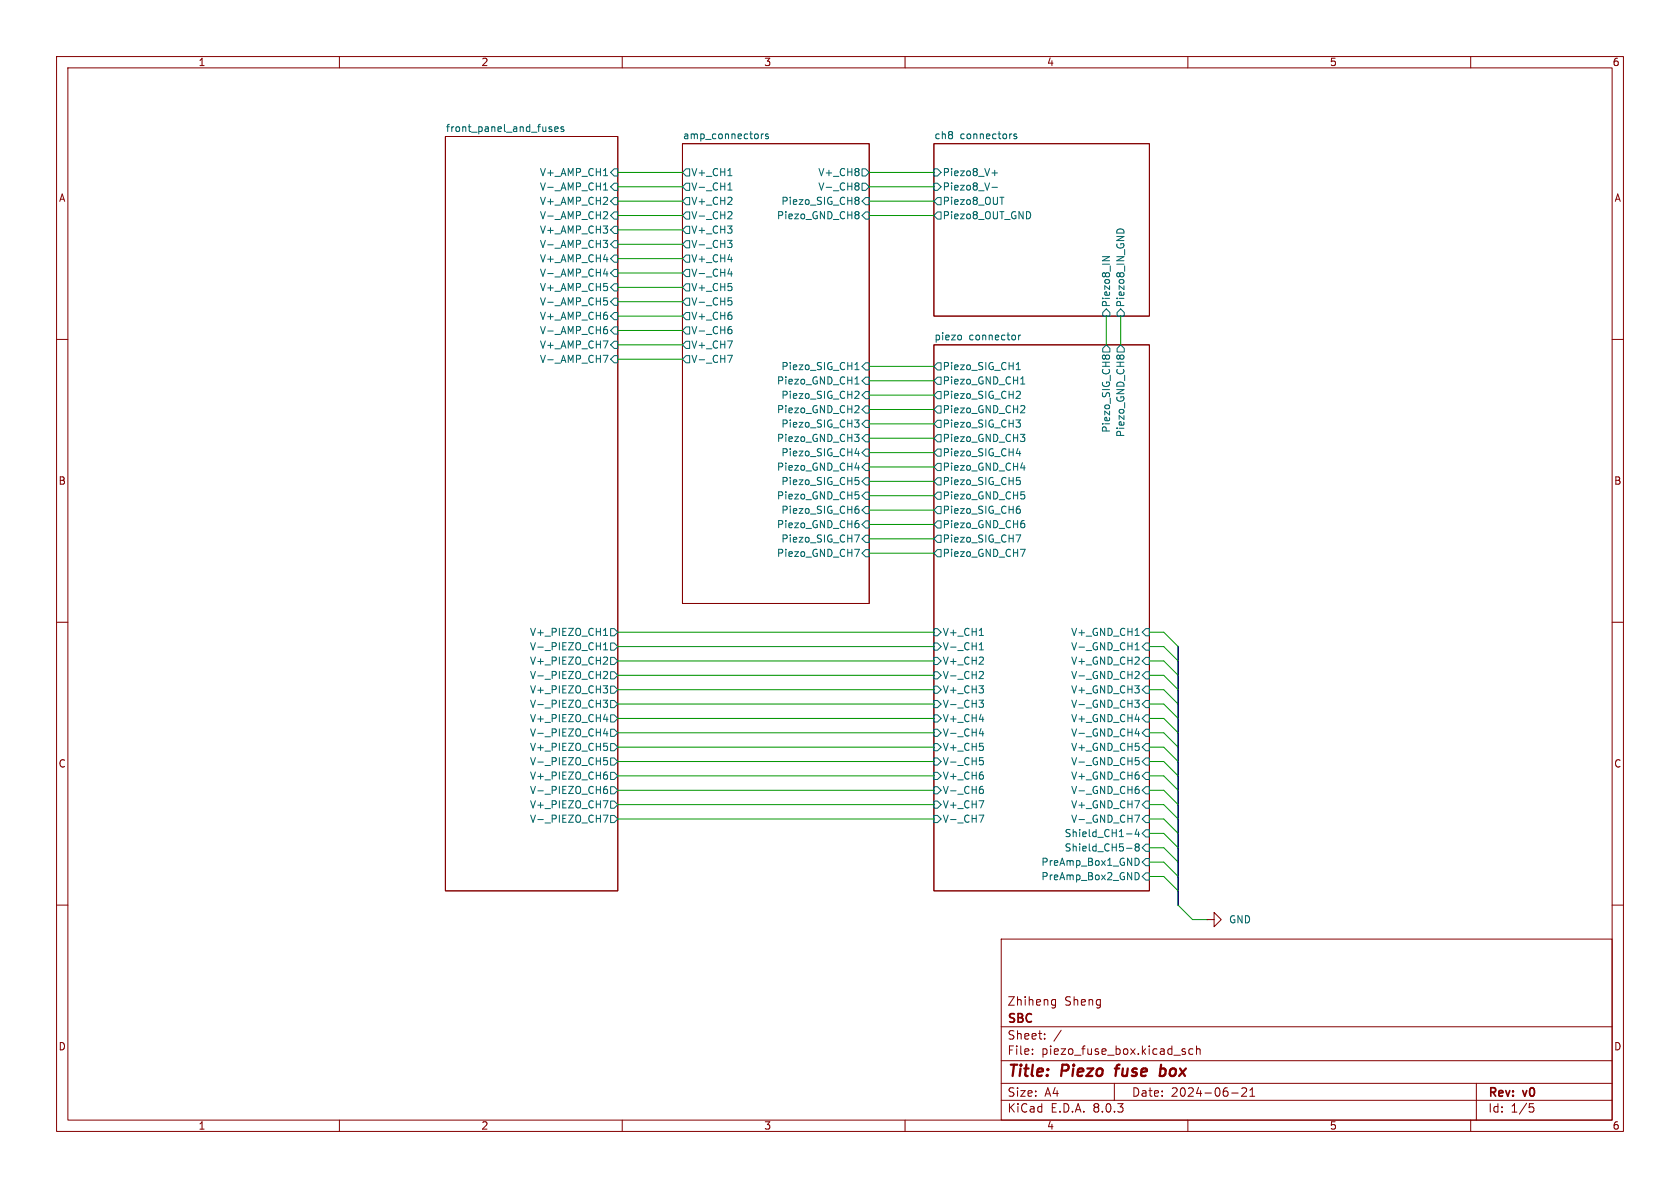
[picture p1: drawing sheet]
<svg xmlns="http://www.w3.org/2000/svg" width="297mm" height="210mm" viewBox="0 0 297 210" stroke-linecap="round" stroke-linejoin="round" font-family="sans-serif">
<g fill="none" stroke="#840000" stroke-width=".18">
<path d="M10 10h277v190h-277zM12 12h273v186h-273zM60 10v2M110 10v2M160 10v2M210 10v2M260 10v2M78.7 24.1h30.5v133.4h-30.5zM120.6 25.4h33.1v81.3h-33.1zM165.1 25.4h38.1v30.5h-38.1zM10 60h2M285 60h2"/>
<path d="M165.1 61h38.1v96.5h-38.1zM10 110h2M285 110h2M10 160h2M285 160h2M177 166h108v32h-108zM186 177.6h.6M186 176.8h.6M186.6 176.7v1.2l-.1 .2-.4 .1M213.4 162.6h1.2v-1.3l1.3 1.3-1.3 1.2v-1.2M213.4 162.6h.1M60 198v2"/>
<path d="M110 198v2M160 198v2M177 194.5h108M177 191.5h108M177 187.5h108M177 181.5h108M182.5 186.3v.1M182.5 185.5v.1M184.7 183.6v.1M184.7 182.8v.1M187.6 182.1l-1.3 2M197 191.5v3"/>
<path d="M209.2 185.9l.3 .1 .1 .2-.2 .2h-.3M209.2 185.4l.3 .1M210 198v2M210.9 185.5l-.4-.1-.3 .3v.4l.1 .2h.6M211.5 185.5l.2-.1 .4 .1 .1 .9M211.5 184.9v1.5M217.7 193.2h1.2M219.5 192.4l.6-.1 .2 .1 .1 .3-.9 1.1h.9M221 193.8h.8M221 192.7l.4-.4v1.5M260 198v2M261 191.5v6.5"/>
<path d="M270.4 195.1h.7M270.5 195.7h.4l.3 .3-.2 .5-.5 .1"/>
</g>
<path d="M197.1 188.9h.7M197.4 188.5l-.2 1.7M205.2 189l.2-.1 .5 .1M205.3 188.2l-.3 2M205.9 190a.66 .66 0 0 1-.9 .1" fill="none" stroke="#840000" stroke-width=".4"/>
<g fill="none" stroke="#006464" stroke-width=".18">
<path d="M97.2 22.8l.3 .1 .1 .2-.2 .2h-.2M97.2 22.4l.3 .1M98.1 22.8l.6-.1-.1-.2-.3-.1-.2 .2v.6h.5M99.6 22.5l-.3-.1-.1 .2v.2l.4 .1v.3h-.4M106.7 32.7l.4-.4v1.3M106.7 33.6h.7M106.7 31.1h.7M106.9 37.4l.4 .1 .1 .3-.8 .9h.8M107.9 35.6l.7-.7h.6v1.3h-.6zM107.9 30.5l.7-.7h.6v1.3h-.6zM108.6 37.5h.6v1.2h-.6l-.7-.6zM108.6 32.4h.6v1.3h-.6l-.7-.7z"/>
<path d="M120.6 33l.7-.6h.6v1.3h-.6zM120.6 38.1l.7-.6h.6v1.2h-.6zM121.3 29.8h.6v1.3h-.6l-.7-.6zM121.3 34.9h.6v1.3h-.6l-.7-.6zM128.6 39.9h.8l-.4 .5M128.6 36.1h.8M128.7 33.6h.7M128.7 31.1h.7M128.7 32.7l.3-.4v1.3M128.9 37.4l.4 .1 .1 .3-.8 .9h.8M129.3 35v.4M134.6 23.7v.8"/>
<path d="M135 23.7l-.4 .2M135.8 23.7h-.3l-.2 .2 .1 .1 .4 .2v.3h-.5M151.4 34.9h.2l.3 .2-.3 .3M151.4 32.3h.2l.3 .3-.3 .3M151.4 32.9h.2M151.4 35.4h.2M151.6 32.9l.3 .2v.3l-.2 .1-.3 .1M151.6 35.4l.3 .3v.2l-.2 .2h-.3M151.6 37.4l.3 .3-.3 .3 .3 .2v.2l-.3 .3M151.8 29.9v.3M151.8 30.5v.4M152.4 29.8h.6l.7 .7-.7 .6h-.6z"/>
<path d="M152.4 32.4h.6l.7 .6-.7 .7h-.6zM153 37.5h.7v1.2h-.7l-.6-.6zM153 34.9h.7v1.3h-.7l-.6-.6zM165.1 29.8h.6l.7 .7-.7 .6h-.6zM165.1 32.4h.6l.7 .6-.7 .7h-.6zM165.7 37.5h.7v1.2h-.7l-.6-.6zM165.7 34.9h.7v1.3h-.7l-.6-.6zM175.4 30.6h.9M175.4 33.1h.9M175.9 30.1v1M176.8 34.9h.7M179.7 23.7h-.3l-.2 .2 .1 .1 .4 .2v.3h-.5"/>
<path d="M182.1 37.6l.1 .4-.1 .5M106.6 42.5h.8l-.4 .5 .4 .1v.4l-.2 .3h-.4M106.7 48.4h.8M106.7 45.9h.8M106.8 52.6h.6M106.9 53.1h.3l.2 .3-.1 .5h-.4M106.9 58.2l.4 .1 .1 .2v.4l-.5 .1M107.3 48v.8M107.3 57.7l-.4 .1M107.9 48.3l.7-.7h.6v1.3h-.6zM107.9 53.3l.7-.6h.6v1.3h-.6zM107.9 58.4l.7-.6h.6v1.3h-.6z"/>
<path d="M107.9 40.6l.7-.6h.6v1.3h-.6zM108.6 42.5h.6v1.3h-.6l-.7-.6zM108.6 55.2h.6v1.3h-.6l-.7-.6zM108.6 45.1h.6v1.3h-.6l-.7-.7zM108.6 50.2h.6v1.2h-.6l-.7-.6zM120.6 45.7l.7-.6h.6v1.3h-.6zM120.6 55.9l.7-.7h.6v1.3h-.6zM120.6 50.8l.7-.6h.6v1.2h-.6zM121.3 40h.6v1.3h-.6l-.7-.7zM121.3 42.5h.6v1.3h-.6l-.7-.6zM121.3 47.6h.6v1.3h-.6l-.7-.6zM121.3 57.8h.6v1.3h-.6l-.7-.7z"/>
<path d="M121.3 52.7h.6v1.3h-.6l-.7-.7zM128.6 42.5h.8l-.4 .5 .3 .1 .1 .4-.2 .3h-.4M128.7 45.9h.8M128.7 52.6h.6M128.9 53.1h.3l.2 .3-.1 .5h-.4M128.9 58.2l.4 .1 .1 .2-.1 .4-.4 .1M129 47.5l-.3 .9h.8M129.3 57.7l-.4 .1M129.3 48v.8M129.3 40.6v.5M129.3 50.7v.6M129.3 55.8v.5"/>
<path d="M169.9 59.3l.1 .2-.1 .5M180.1 59.2v.9M180.4 59.2l-.3 .3M194.9 45.4h1.3l-1.3 .7M195.6 54.6l.6 .6v.7h-1.3v-.7zM197.4 40.9a.68 .68 0 0 1 .7-.4 .68 .68 0 0 1 .6 .4M198.1 54.6l.7 .6v.7h-1.3v-.7zM106.6 60.3h.9l-.6 1.2M106.6 62.8h.9l-.6 1.3M108.6 60.3h.6v1.3h-.6l-.7-.6zM108.6 62.9h.6v1.2h-.6l-.7-.6zM120.6 61l.7-.7h.6v1.3h-.6z"/>
<path d="M121.3 62.9h.6v1.2h-.6l-.7-.6zM128.6 60.3h.9l-.6 1.2M128.6 62.8h.9l-.6 1.3M151.1 74.2h.8l-.5 .5 .4 .1 .1 .5-.3 .2h-.3M151.1 76.8h.8l-.5 .5M151.1 65.3h.8M151.1 67.9h.8M151.3 66.9l.2-.3v1.3M151.3 64.4l.2-.3v1.2M151.3 69.2h.4l.2 .3-.8 .9h.8M151.6 71.7l.3 .2-.1 .3-.7 .8h.8M151.6 77.3l.3 .2v.3l-.3 .2"/>
<path d="M151.7 79.7v.9M153 76.8h.7v1.3h-.7l-.6-.6zM153 66.7h.7v1.2h-.7l-.6-.6zM153 71.8h.7v1.2h-.7l-.6-.6zM153 74.3h.7v1.3h-.7l-.6-.7zM153 69.2h.7v1.3h-.7l-.6-.6zM153 79.4h.7v1.2h-.7l-.6-.6zM153 64.1h.7v1.3h-.7l-.6-.6zM165.7 79.4h.7v1.2h-.7l-.6-.6zM165.7 74.3h.7v1.3h-.7l-.6-.7zM165.7 76.8h.7v1.3h-.7l-.6-.6zM165.7 69.2h.7v1.3h-.7l-.6-.6z"/>
<path d="M165.7 71.8h.7v1.2h-.7l-.6-.6zM165.7 64.1h.7v1.3h-.7l-.6-.6zM165.7 66.7h.7v1.2h-.7l-.6-.6zM179.6 74.2h.8l-.4 .5 .3 .1 .1 .5-.3 .2h-.3M179.7 65.3h.7M179.8 64.4l.2-.3v1.2M179.8 69.2h.5l.1 .3-.8 .9h.8M180.3 79.7v.9M180.4 76.8h.8l-.4 .5M180.4 67.9h.8M180.6 66.9l.2-.3v1.3M180.9 71.7l.3 .2-.1 .3-.7 .8h.8"/>
<path d="M180.9 77.3l.3 .2v.3l-.3 .2M195.4 63l-.3-.2-.2 .2v.2M195.4 63l.3-.2h.2l.2 .1 .1 .3M195.4 63v.2M195.6 61l.6 .6v.6h-1.3v-.6zM197.4 63l.3-.2 .3 .2 .2-.2h.3l.2 .2M198.1 61l.7 .6v.6h-1.3v-.6zM151.1 97.1h.8l-.5 1.3M151.1 94.6h.8l-.5 1.2M151.1 82.7h.8M151.1 80.2h.8M151.2 86.9h.6"/>
<path d="M151.2 84.4h.6M151.3 84.9h.3l.3 .2-.2 .5-.4 .1M151.4 90h.3l.2 .2-.1 .4-.4 .1M151.5 92h.2M151.5 89.5h.2M151.6 87.4l.3 .3v.3l-.3 .2M151.6 92.5l.3 .2v.3l-.3 .3M151.7 82.3v.8M153 81.9h.7v1.3h-.7l-.6-.6zM153 97.2h.7v1.2h-.7l-.6-.6zM153 92.1h.7v1.2h-.7l-.6-.6zM153 87h.7v1.3h-.7l-.6-.7z"/>
<path d="M153 94.6h.7v1.3h-.7l-.6-.6zM153 89.5h.7v1.3h-.7l-.6-.6zM153 84.5h.7v1.2h-.7l-.6-.6zM165.7 87h.7v1.3h-.7l-.6-.7zM165.7 92.1h.7v1.2h-.7l-.6-.6zM165.7 89.5h.7v1.3h-.7l-.6-.6zM165.7 81.9h.7v1.3h-.7l-.6-.6zM165.7 84.5h.7v1.2h-.7l-.6-.6zM165.7 97.2h.7v1.2h-.7l-.6-.6zM165.7 94.6h.7v1.3h-.7l-.6-.6zM179.6 94.6h.8l-.5 1.2M179.7 80.2h.7"/>
<path d="M179.7 84.4h.6M179.8 84.9h.3l.3 .2-.1 .5-.5 .1M179.9 90h.4l.1 .2-.1 .4-.4 .1M180 89.5h.3M180.4 97.1h.8l-.5 1.3M180.4 82.7h.8M180.5 86.9h.6M180.8 92h.3M180.9 87.4l.3 .3v.3l-.3 .2M180.9 92.5l.3 .2v.3l-.3 .3M181.1 82.3v.8M106.7 114.9h.7"/>
<path d="M106.7 118.8l.5-.1 .2 .4-.8 .9h.8M106.7 112.3h.7M106.7 114l.4-.4v1.3M106.8 111.4l.3-.3v1.2M106.9 116.1l.4 .1 .1 .3-.8 .9h.8M107.9 113.7h.7l.6 .6-.6 .6h-.7zM107.9 118.7h.7l.6 .7-.6 .6h-.7zM107.9 116.2h.7l.6 .6-.6 .7h-.7zM107.9 111.1h.7l.6 .7-.6 .6h-.7zM165.1 113.7h.6l.7 .6-.7 .6h-.6zM165.1 118.7h.6l.7 .7-.7 .6h-.6zM165.1 116.2h.6l.7 .6-.7 .7h-.6z"/>
<path d="M165.1 111.1h.6l.7 .7-.7 .6h-.6zM173.1 117.4h.8M173.1 114.9h.8M173.1 114l.4-.4v1.3M173.1 112.3h.8M173.3 118.7l.4 .1 .2 .3-.8 .9h.8M173.8 116.3v.4M200.7 114.9h.7M200.7 114l.3-.4v1.3M200.7 112.3h.7M200.9 118.7l.4 .1 .1 .3-.8 .9h.8M202.6 118.7h.6v1.3h-.6l-.7-.6z"/>
<path d="M202.6 116.2h.6v1.3h-.6l-.7-.7zM202.6 113.7h.6v1.2h-.6l-.7-.6zM202.6 111.1h.6v1.3h-.6l-.7-.6zM106.6 123.8h.8l-.4 .5 .4 .1v.5l-.2 .1h-.5M106.6 121.2h.8l-.4 .5 .4 .1v.5l-.2 .2h-.4M106.7 127.2h.8M106.7 139.7l.2-.2 .4 .1 .1 .1v.3l-.2 .3-.4-.1-.1-.2M106.8 131.4h.6M106.9 131.9h.3l.2 .2-.1 .5-.4 .1M106.9 137h.4l.1 .2v.4l-.5 .1M107 128.8l-.3 .9h.8M107.1 136.5h.2"/>
<path d="M107.3 139l-.4 .1-.2 .5M107.3 126.7v.9M107.3 129.3v.8M107.4 133.9h-.6l-.1 .6 .2-.1 .4 .1 .1 .2v.4l-.2 .1-.5-.1M107.9 123.8h.7l.6 .7-.6 .6h-.7zM107.9 128.9h.7l.6 .6-.6 .7h-.7zM107.9 136.5h.7l.6 .7-.6 .6h-.7zM107.9 131.4h.7l.6 .7-.6 .6h-.7zM107.9 134h.7l.6 .6-.6 .7h-.7zM107.9 139.1h.7l.6 .6-.6 .6h-.7zM107.9 126.4h.7l.6 .6-.6 .6h-.7zM107.9 121.3h.7l.6 .6-.6 .7h-.7z"/>
<path d="M165.1 126.4h.6l.7 .6-.7 .6h-.6zM165.1 131.4h.6l.7 .7-.7 .6h-.6zM165.1 136.5h.6l.7 .7-.7 .6h-.6zM165.1 139.1h.6l.7 .6-.7 .6h-.6zM165.1 123.8h.6l.7 .7-.7 .6h-.6zM165.1 121.3h.6l.7 .6-.7 .7h-.6zM165.1 128.9h.6l.7 .6-.7 .7h-.6zM165.1 134h.6l.7 .6-.7 .7h-.6zM173.1 123.8h.8l-.5 .5 .4 .1 .1 .4-.3 .2h-.3M173.1 121.2h.8l-.5 .5M173.1 127.2h.8M173.2 133.9h.6"/>
<path d="M173.3 134.4h.3l.3 .3-.2 .4-.4 .1M173.4 139.5l.3 .1 .2 .1-.1 .5-.4 .1M173.4 128.8l-.3 .9h.8M173.7 139l-.3 .1M173.7 129.3v.8M173.8 132v.5M173.8 121.8v.6M173.8 137.1v.5M200.6 123.8h.8l-.4 .5 .3 .1 .1 .4-.2 .2h-.4M200.7 129.7h.8M200.7 133.9h.6M200.9 134.4h.3l.2 .3-.1 .4-.4 .1"/>
<path d="M200.9 139.5l.4 .1 .1 .1-.1 .5-.4 .1M201.3 129.3v.8M201.3 139l-.4 .1M202.6 134h.6v1.3h-.6l-.7-.7zM202.6 131.4h.6v1.3h-.6l-.7-.6zM202.6 126.4h.6v1.2h-.6l-.7-.6zM202.6 121.3h.6v1.3h-.6l-.7-.7zM202.6 123.8h.6v1.3h-.6l-.7-.6zM202.6 128.9h.6v1.3h-.6l-.7-.7zM202.6 136.5h.6v1.3h-.6l-.7-.6zM202.6 139.1h.6v1.2h-.6l-.7-.6zM106.6 144.1h.9l-.6 1.3"/>
<path d="M106.6 141.5h.9l-.6 1.3M107.9 141.6h.7l.6 .6-.6 .7h-.7zM107.9 144.1h.7l.6 .7-.6 .6h-.7zM165.1 144.1h.6l.7 .7-.7 .6h-.6zM165.1 141.6h.6l.7 .6-.7 .7h-.6zM173.1 144.1h.8l-.5 1.3M173.1 141.5h.8l-.5 1.3M199.2 147.4h.9M199.2 150h.9M200.6 144.1h.9l-.6 1.3M200.7 151.7a.64 .64 0 0 1 .7 .6 .64 .64 0 0 1-.7 .7M200.7 154.2a.64 .64 0 0 1 .7 .7 .64 .64 0 0 1-.7 .6"/>
<path d="M200.9 149.7l-.2-.2 .2-.3h.3l.2 .2-.2 .3M200.9 149.7l-.2 .3v.3l.2 .1h.4l.1-.2v-.2l-.2-.3M200.9 149.7h.3M201 146.6l-.3 .9h.8M201.3 147.1v.8M202.6 141.6h.6v1.3h-.6l-.7-.7zM202.6 144.1h.6v1.3h-.6l-.7-.6zM202.6 154.3h.6v1.3h-.6l-.7-.7zM202.6 146.7h.6v1.3h-.6l-.7-.7zM202.6 151.8h.6v1.2h-.6l-.7-.6zM202.6 149.2h.6v1.3h-.6l-.7-.6z"/>
</g>
<path d="M208.3 114.3v45.7" fill="none" stroke="#000084" stroke-width=".3"/>
<g fill="none" stroke="#009600" stroke-width=".18">
<path d="M109.2 35.6h11.4M109.2 30.5h11.4M109.2 38.1h11.4M109.2 33h11.4M153.7 35.6h11.4M153.7 30.5h11.4M153.7 38.1h11.4M153.7 33h11.4M109.2 40.6h11.4M109.2 43.2h11.4M109.2 48.3h11.4M109.2 50.8h11.4"/>
<path d="M109.2 55.9h11.4M109.2 53.3h11.4M109.2 45.7h11.4M109.2 58.4h11.4M195.6 55.9v5.1M198.1 55.9v5.1M109.2 63.5h11.4M109.2 61h11.4M153.7 72.4h11.4M153.7 77.5h11.4M153.7 69.9h11.4M153.7 64.8h11.4"/>
<path d="M153.7 74.9h11.4M153.7 67.3h11.4M153.7 90.2h11.4M153.7 87.6h11.4M153.7 92.7h11.4M153.7 95.3h11.4M153.7 85.1h11.4M153.7 97.8h11.4M153.7 82.6h11.4M153.7 80h11.4M109.2 114.3h55.9M109.2 111.8h55.9"/>
<path d="M109.2 119.4h55.9M109.2 116.8h55.9M203.2 114.3h2.5l2.6 2.5M203.2 111.8h2.5l2.6 2.5M203.2 119.4h2.5l2.6 2.5M203.2 116.8h2.5l2.6 2.6M109.2 137.2h55.9M109.2 127h55.9M109.2 132.1h55.9M109.2 129.5h55.9M109.2 139.7h55.9M109.2 134.6h55.9"/>
<path d="M109.2 121.9h55.9M109.2 124.5h55.9M203.2 137.2h2.5l2.6 2.5M203.2 127h2.5l2.6 2.5M203.2 132.1h2.5l2.6 2.5M203.2 129.5h2.5l2.6 2.6M203.2 139.7h2.5l2.6 2.5M203.2 134.6h2.5l2.6 2.6M203.2 121.9h2.5l2.6 2.6M203.2 124.5h2.5l2.6 2.5M109.2 144.8h55.9M109.2 142.2h55.9"/>
<path d="M203.2 154.9h2.5l2.6 2.6M203.2 144.8h2.5l2.6 2.5M203.2 142.2h2.5l2.6 2.6M203.2 147.3h2.5l2.6 2.6M203.2 152.4h2.5l2.6 2.5M203.2 149.9h2.5l2.6 2.5M208.3 160l2.5 2.6h2.6"/>
</g>
<g font-size="2.8" fill="#840000">
<text x="178" y="190.9">Title:</text>
<text x="187.7" y="190.9">Piezo</text>
<text x="198.1" y="190.9">fuse</text>
<text x="206.7" y="190.9">box</text>
</g>
<g font-size="2.1" fill="#840000">
<text x="178" y="178">Zhiheng</text>
<text x="188.2" y="178">Sheng</text>
<text x="178" y="184">Sheet:</text>
<text x="178" y="181.2">SBC</text>
<text x="178" y="186.7">File:</text>
<text x="184.1" y="186.7">piezo_fuse_box.kicad_sch</text>
<text x="178" y="196.9">KiCad</text>
<text x="178" y="194.1">Size:</text>
<text x="184.7" y="194.1">A4</text>
<text x="185.7" y="196.9">E.D.A.</text>
<text x="193.3" y="196.9">8.0.3</text>
<text x="200" y="194.1">Date:</text>
<text x="207" y="194.1">2024-06-21</text>
<text x="263" y="194.3">Rev:</text>
<text x="263" y="196.9">Id:</text>
<text x="267.1" y="196.9">1/5</text>
<text x="269.4" y="194.3">v0</text>
</g>
<g font-size="1.8" fill="#840000">
<text x="35" y="11.9">1</text>
<text x="85" y="11.9">2</text>
<text x="135" y="11.9">3</text>
<text x="185" y="11.9">4</text>
<text x="235" y="11.9">5</text>
<text x="285" y="11.9">6</text>
<text x="10.3" y="35.9">A</text>
<text x="285.3" y="35.9">A</text>
<text x="10.3" y="85.9">B</text>
<text x="285.3" y="85.9">B</text>
<text x="10.3" y="135.9">C</text>
<text x="285.3" y="135.9">C</text>
<text x="10.3" y="185.9">D</text>
<text x="285.3" y="185.9">D</text>
<text x="35" y="199.9">1</text>
<text x="85" y="199.9">2</text>
<text x="135" y="199.9">3</text>
<text x="185" y="199.9">4</text>
<text x="235" y="199.9">5</text>
<text x="285" y="199.9">6</text>
</g>
<g font-size="1.8" fill="#006464">
<text x="78.7" y="23.4">front_panel_and_fuses</text>
<text x="120.6" y="24.7">amp_connectors</text>
<text x="165.1" y="24.7">ch8</text>
<text x="169.7" y="24.7">connectors</text>
<text x="95.3" y="33.9">V-_AMP_CH1</text>
<text x="95.3" y="31.3">V+_AMP_CH1</text>
<text x="122.1" y="33.9">V-_CH1</text>
<text x="122.1" y="31.3">V+_CH1</text>
<text x="144.6" y="31.3">V+_CH8</text>
<text x="144.6" y="33.9">V-_CH8</text>
<text x="166.6" y="31.3">Piezo8_V+</text>
<text x="166.6" y="33.9">Piezo8_V-</text>
<text x="95.3" y="39">V-_AMP_CH2</text>
<text x="95.3" y="36.4">V+_AMP_CH2</text>
<text x="95.3" y="41.5">V+_AMP_CH3</text>
<text x="122.1" y="41.5">V+_CH3</text>
<text x="122.1" y="39">V-_CH2</text>
<text x="122.1" y="36.4">V+_CH2</text>
<text x="137.3" y="39">Piezo_GND_CH8</text>
<text x="138" y="36.4">Piezo_SIG_CH8</text>
<text x="166.6" y="39">Piezo8_OUT_GND</text>
<text x="166.6" y="36.4">Piezo8_OUT</text>
<text x="95.3" y="44">V-_AMP_CH3</text>
<text x="95.3" y="46.6">V+_AMP_CH4</text>
<text x="122.1" y="44">V-_CH3</text>
<text x="122.1" y="46.6">V+_CH4</text>
<text x="95.3" y="49.1">V-_AMP_CH4</text>
<text x="95.3" y="51.7">V+_AMP_CH5</text>
<text x="122.1" y="49.1">V-_CH4</text>
<text x="122.1" y="51.7">V+_CH5</text>
<text x="95.3" y="56.7">V+_AMP_CH6</text>
<text x="95.3" y="54.2">V-_AMP_CH5</text>
<text x="95.3" y="59.3">V-_AMP_CH6</text>
<text x="122.1" y="56.7">V+_CH6</text>
<text x="122.1" y="59.3">V-_CH6</text>
<text x="122.1" y="54.2">V-_CH5</text>
<text x="196.4" y="54.4" transform="rotate(-90 196.4 54.4)">Piezo8_IN</text>
<text x="199" y="54.4" transform="rotate(-90 199 54.4)">Piezo8_IN_GND</text>
<text x="95.3" y="61.8">V+_AMP_CH7</text>
<text x="95.3" y="64.4">V-_AMP_CH7</text>
<text x="122.1" y="64.4">V-_CH7</text>
<text x="122.1" y="61.8">V+_CH7</text>
<text x="138" y="65.6">Piezo_SIG_CH1</text>
<text x="165.1" y="60.2">piezo</text>
<text x="166.6" y="65.6">Piezo_SIG_CH1</text>
<text x="171.3" y="60.2">connector</text>
<text x="137.3" y="68.2">Piezo_GND_CH1</text>
<text x="138" y="70.7">Piezo_SIG_CH2</text>
<text x="166.6" y="70.7">Piezo_SIG_CH2</text>
<text x="166.6" y="68.2">Piezo_GND_CH1</text>
<text x="137.3" y="73.3">Piezo_GND_CH2</text>
<text x="138" y="75.8">Piezo_SIG_CH3</text>
<text x="166.6" y="75.8">Piezo_SIG_CH3</text>
<text x="166.6" y="73.3">Piezo_GND_CH2</text>
<text x="196.4" y="76.6" transform="rotate(-90 196.4 76.6)">Piezo_SIG_CH8</text>
<text x="199" y="77.4" transform="rotate(-90 199 77.4)">Piezo_GND_CH8</text>
<text x="137.3" y="78.3">Piezo_GND_CH3</text>
<text x="137.3" y="83.4">Piezo_GND_CH4</text>
<text x="138" y="80.9">Piezo_SIG_CH4</text>
<text x="166.6" y="83.4">Piezo_GND_CH4</text>
<text x="166.6" y="80.9">Piezo_SIG_CH4</text>
<text x="166.6" y="78.3">Piezo_GND_CH3</text>
<text x="137.3" y="88.5">Piezo_GND_CH5</text>
<text x="138" y="86">Piezo_SIG_CH5</text>
<text x="166.6" y="88.5">Piezo_GND_CH5</text>
<text x="166.6" y="86">Piezo_SIG_CH5</text>
<text x="137.3" y="93.6">Piezo_GND_CH6</text>
<text x="138" y="91">Piezo_SIG_CH6</text>
<text x="166.6" y="93.6">Piezo_GND_CH6</text>
<text x="166.6" y="91">Piezo_SIG_CH6</text>
<text x="137.3" y="98.7">Piezo_GND_CH7</text>
<text x="138" y="96.1">Piezo_SIG_CH7</text>
<text x="166.6" y="98.7">Piezo_GND_CH7</text>
<text x="166.6" y="96.1">Piezo_SIG_CH7</text>
<text x="93.6" y="112.6">V+_PIEZO_CH1</text>
<text x="166.6" y="112.6">V+_CH1</text>
<text x="189.3" y="112.6">V+_GND_CH1</text>
<text x="93.6" y="115.2">V-_PIEZO_CH1</text>
<text x="93.6" y="117.7">V+_PIEZO_CH2</text>
<text x="166.6" y="115.2">V-_CH1</text>
<text x="166.6" y="117.7">V+_CH2</text>
<text x="189.3" y="117.7">V+_GND_CH2</text>
<text x="189.3" y="115.2">V-_GND_CH1</text>
<text x="93.6" y="125.3">V-_PIEZO_CH3</text>
<text x="93.6" y="120.2">V-_PIEZO_CH2</text>
<text x="93.6" y="122.8">V+_PIEZO_CH3</text>
<text x="166.6" y="120.2">V-_CH2</text>
<text x="166.6" y="125.3">V-_CH3</text>
<text x="166.6" y="122.8">V+_CH3</text>
<text x="189.3" y="122.8">V+_GND_CH3</text>
<text x="189.3" y="125.3">V-_GND_CH3</text>
<text x="189.3" y="120.2">V-_GND_CH2</text>
<text x="93.6" y="130.4">V-_PIEZO_CH4</text>
<text x="93.6" y="127.9">V+_PIEZO_CH4</text>
<text x="166.6" y="127.9">V+_CH4</text>
<text x="166.6" y="130.4">V-_CH4</text>
<text x="189.3" y="127.9">V+_GND_CH4</text>
<text x="189.3" y="130.4">V-_GND_CH4</text>
<text x="93.6" y="132.9">V+_PIEZO_CH5</text>
<text x="93.6" y="135.5">V-_PIEZO_CH5</text>
<text x="166.6" y="132.9">V+_CH5</text>
<text x="166.6" y="135.5">V-_CH5</text>
<text x="189.3" y="135.5">V-_GND_CH5</text>
<text x="189.3" y="132.9">V+_GND_CH5</text>
<text x="93.6" y="143.1">V+_PIEZO_CH7</text>
<text x="93.6" y="138">V+_PIEZO_CH6</text>
<text x="93.6" y="140.6">V-_PIEZO_CH6</text>
<text x="166.6" y="138">V+_CH6</text>
<text x="166.6" y="140.6">V-_CH6</text>
<text x="166.6" y="143.1">V+_CH7</text>
<text x="189.3" y="138">V+_GND_CH6</text>
<text x="189.3" y="140.6">V-_GND_CH6</text>
<text x="189.3" y="143.1">V+_GND_CH7</text>
<text x="93.6" y="145.6">V-_PIEZO_CH7</text>
<text x="166.6" y="145.6">V-_CH7</text>
<text x="188.1" y="148.2">Shield_CH1-4</text>
<text x="189.3" y="145.6">V-_GND_CH7</text>
<text x="184" y="155.8">PreAmp_Box2_GND</text>
<text x="184" y="153.3">PreAmp_Box1_GND</text>
<text x="188.1" y="150.7">Shield_CH5-8</text>
<text x="217.2" y="163.4">GND</text>
</g>
</svg>
